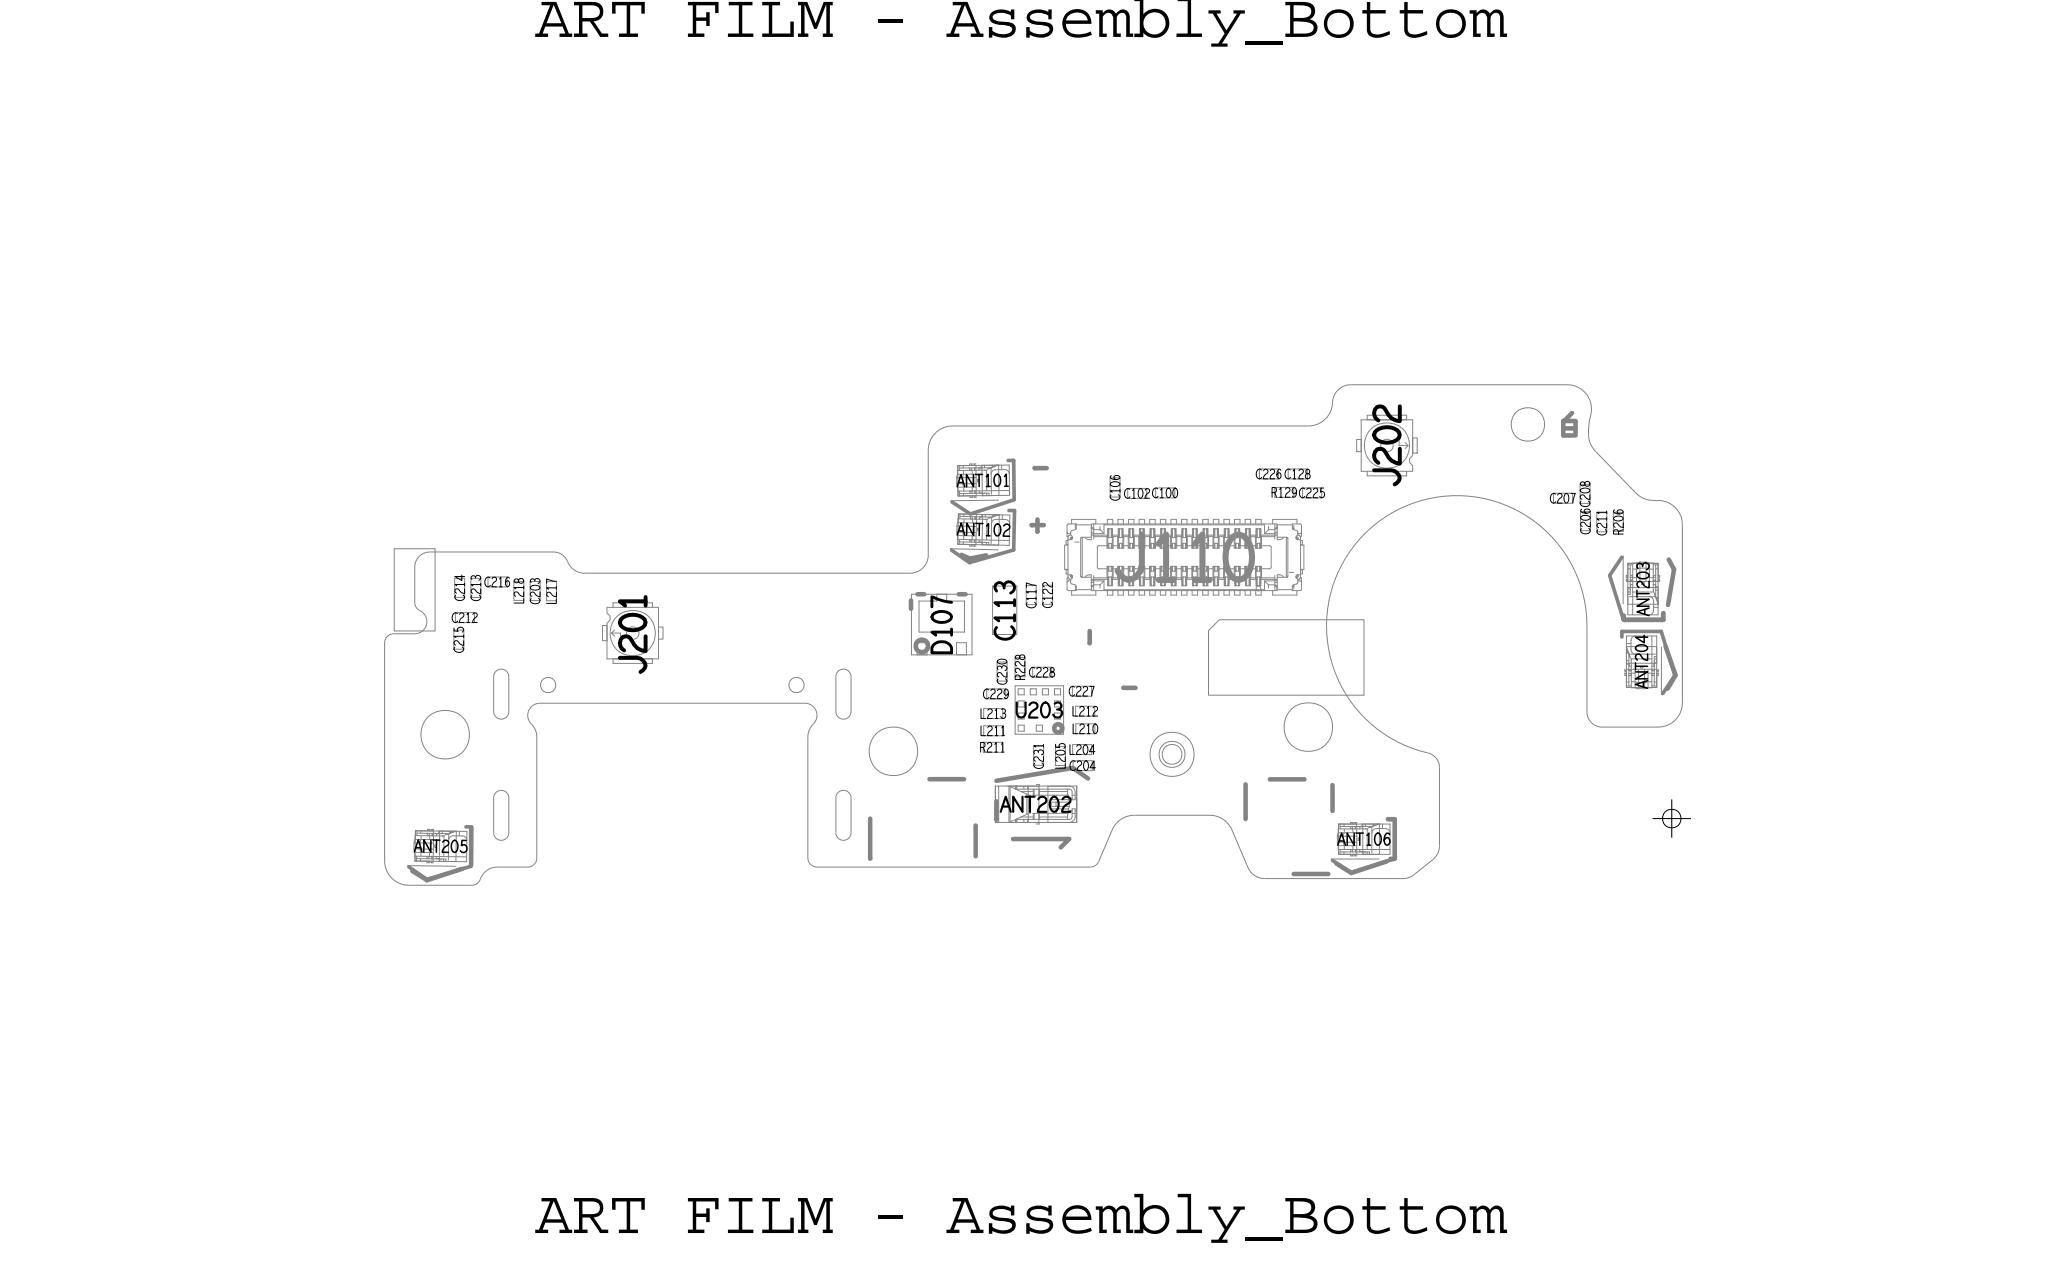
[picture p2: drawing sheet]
<svg xmlns="http://www.w3.org/2000/svg" width="68mm" height="42mm" viewBox="0 0 68 42" stroke-linecap="round" stroke-linejoin="round" font-family="sans-serif">
<!-- layer: Board Outline -->
<g fill="none" stroke="#838383" stroke-width=".03">
<path d="M13 18.1h1.4v2.7h-1.4zM54.7 16.5h-.3l-.3-.2-1.4-1.4a1.31 1.31 0 0 1-.2-1.4 .8 .8 0 0 0-.8-.8h-7.1l-.4 .2-.2 .4a.8 .8 0 0 1-.8 .8h-11.8a.8 .8 0 0 0-.8 .8v3.5l-.1 .3-.3 .2h-10.9l-.4-.1-.3-.4-.3-.2h-4.1l-.3 .1-.2 .4v1.2l.4 .4v.4l-.3 .2h-.9l-.2 .3v7.2a.8 .8 0 0 0 .8 .8h2.1l.6-.6h1.3l.2-.1v-4.2l-.3-.7 .1-.3 .3-.1 9 .1 .2 .3-.3 .7v4v.2l.2 .1h9.1l.3-.1 .4-1.1a.8 .8 0 0 1 .8-.5h2.5a.8 .8 0 0 1 .7 .5l.5 1.3 .4 .3h4.9l.8-.7 .2-.3v-2.7l-.2-.4a4.3 4.3 0 0 1-3.5-4.7 4.3 4.3 0 0 1 4.5-3.8 4.3 4.3 0 0 1 4.1 4.3v2.8l.1 .3 .4 .2h1.9a.8 .8 0 0 0 .7-.8v-5.9a.8 .8 0 0 0-.8-.8M16.4 22.2l.2-.1 .2 .2v1.2l-.2 .2h-.2l-.1-.2v-1.2zM16.4 26.2l.2-.1 .2 .2v1.2l-.2 .2h-.2l-.1-.2v-1.2zM17.9 22.4h.2h.2l.1 .2-.1 .2-.2 .1-.2-.1v-.2zM26.1 22.4h.2h.2l.1 .2-.1 .2-.2 .1-.2-.1v-.2zM27.7 22.2l.2-.1 .2 .2v1.2l-.2 .2h-.2l-.1-.2v-1.2zM27.7 26.2l.2-.1 .2 .2v1.2l-.2 .2h-.2l-.1-.2v-1.2zM38.5 24.7l.2-.1 .2 .1 .1 .2-.1 .2-.2 .1-.2-.1-.1-.2zM39.9 20.8l.4-.3h4.7v2.4h-5.1z"/>
<circle cx="50.4" cy="14" r=".55"/>
<circle cx="14.7" cy="24.3" r=".81"/>
<circle cx="29.5" cy="24.8" r=".81"/>
<circle cx="38.7" cy="24.9" r=".73"/>
<circle cx="38.7" cy="24.9" r=".43"/>
<circle cx="43.2" cy="24" r=".81"/>
</g>
<g fill="none" stroke="#838383" stroke-width=".15">
<path d="M31.7 18.3l.3 .1 .6-.1M34.1 17.3h.4M34.2 15.4h.1M34.2 15.5h.4M34.3 17.6h.1M34.3 17.1v.4M51.6 13.9h.1M51.6 14.4h.1M51.6 13.9v.4M51.6 14.1h.1M51.6 13.9h.4M51.6 14.4h.4"/>
<path d="M51.6 14.1h.4M51.9 13.6l-.3 .3M52 13.9v.4M52 13.9h.1M55.1 18.5l.2 .3-.2 1.2M15.3 28.7l-1.2 .4-.5-.4M15.6 27.3v1.2M28.7 28.3h.1M28.7 27v1.3M30.7 25.7h1.1M32.2 27.2v1.1M32.9 27v.1"/>
<path d="M32.9 26.4v.6M33.4 27.7h1.9l-.3 .3M36 20.8v.4M37.1 22.7h.4M41.1 25.9v1.1M41.9 25.7h1.2M42.7 28.8h1.2M44 25.9v.9M45.8 28.4l-1.2 .4-.5-.3M45.8 27h.3v1.3h-.2M54.9 20.2v.3h-1.3v-.2M55 21.3l.3 1-.2 .4"/>
</g>
<!-- layer: Components -->
<g fill="none" stroke="#838383" stroke-width=".03">
<path d="M15 19.1h.3v.6h-.3zM15.5 19.1h.4v.6h-.4zM16.1 19h.6v.4h-.6zM17 19.2h.3v.6h-.3zM17.5 19.2h.3v.6h-.3zM18 19.2h.4v.6h-.4zM21.5 19.9h-1.3v.1M30.1 19.6h2v2h-2zM30.9 19.8h-.6v1.1h1.5v-1.1h-.5M31.6 15.4h1.7v.9l-1.7 .1zM31.6 18v-1h.6v1M31.6 17.3h.6"/>
<path d="M31.6 17.3v.1M31.7 15.4v.1M31.7 17.9h.9v.1M31.7 17.8v.2M31.7 16.2v.2M31.7 16.3h1v.1M31.7 17l1 .1M31.7 17h1.6v1h-1.7M31.7 17l-.1 .1M31.7 17v.1M31.8 15.4h.1M31.8 17.9v.1"/>
<path d="M31.8 16.3v.1M31.8 15.5v.2M31.8 17h.1M31.8 17.1v.3M32 17.1h.1M32 15.4v.1M32 18h.1M32 15.5h.1M32 17.8v.1M32 16.2v.1M32 16.2h.1M32 16.4h.1"/>
<path d="M32.1 15.3v.1M32.1 15.4v.3M32.1 18h.1M32.1 17.8v.1M32.1 16.2v.1M32.1 16.2h.1M32.1 16.4h.1M32.1 17.1h.1M32.1 17.1v.2M32.1 16.9v.1M32.1 15.3l-.1 .1M32.1 16.9l-.1 .1"/>
<path d="M32.2 18h.1M32.2 16.4h.1M32.2 17.8v.1M32.2 15.3v.1M32.2 15.4v.1M32.2 15.5h.1M32.2 16.2v.1M32.2 17.1h.1M32.2 16.9v.1M32.2 15.6l-.6 .1v-.2h1v.7M32.2 15.4v1M32.2 15.3h.1"/>
<path d="M32.3 16.9l-.1 .1M32.3 15.4v.1M32.3 17.8v.1M32.3 16.2v.1M32.3 17.1h.1M32.4 15.4h.1M32.4 17v.1M32.4 15.4v1M32.4 15.4v.1M32.4 15.5h-.1M32.4 17.1h.1M32.5 16.3v.1"/>
<path d="M32.5 17.9h.1M32.5 16.3h.1M32.5 15.4h.1M32.5 15.5h.1M32.5 17v.1M32.5 17.1h.1M32.6 17.1h.1M32.6 17.9v.1M32.6 16.3v.1M32.6 17.1v.7M32.6 17.1h-1v.2M32.6 15.5h.1"/>
<path d="M32.7 17.1h-.1M32.7 17.1h.1M32.7 15.4h-1M32.7 15.5v.8M32.7 15.4v.1M32.7 17.3l.2-.2 .3 .1 .1 .1M32.7 17.1v.8M32.8 15.4h.1M32.8 19.3h.8v1.6h-.8zM32.8 17h.1M32.9 15.4l-.2 .1M32.9 15.4l-.3 .1"/>
<path d="M33 18.1h-1.6l.4 .4M33 17l-.3 .1M33 15.4v1M33 16.5h-1.6l.5 .4M33 15.4h-.1M33 17h-.6v1v-.1M33 17v1M33.1 15.4v.1M33.1 17v.1M33.3 15.7l-.1-.2h-.3l-.2 .2M33.3 17.8h-1.7v.2M33.3 16.2h-1.7"/>
<path d="M33.9 19.3h.3v.7h-.3zM34.4 19.3h.4v.6h-.4zM36.7 15.8h.3v.6h-.3zM37.2 16.5h.7M37.2 16.1h.7M38.2 16.1h.6v.3h-.6zM41.6 15.5h.6v.3h-.6zM42.1 16.1h.6v.3h-.6zM42.5 15.5h.7v.3h-.7zM43 16.4h.6M43 16.1h.6M44.8 14.5h.1v.4h-.1z"/>
<path d="M44.9 13.9h1.7v1.1l-.1 .1 .1 .5h-1.7zM45.1 15.6v.1h1.3M46.4 13.7h-1.3v.2M46.6 14.5h.2v.5h-.2zM51.3 16.3h.6v.3h-.6zM52.2 16h.3v.6h-.3zM52.2 16.9v.6M52.5 16.9v.6M52.7 16.9h.4v.7h-.4zM53.2 18.8l.4-.4v1.5M53.3 16.9h.3v.6h-.3zM53.7 19.1h.1"/>
<path d="M53.7 18.6h1v.6h-1M53.7 19.4h1M53.7 19v.1M53.7 19.2h.1M53.7 18.6v1.7h1v-1.7h-.1M53.7 18.6h.2M53.7 18.8h.1M53.7 19.4h.1M53.7 19.5h.1M53.8 19.7h.9M53.8 19.2h.1M53.8 18.6v1h-.1"/>
<path d="M53.8 19.1h.1M53.8 19.5h.1M53.8 19h.1M53.8 19.3h.1M53.8 19.3v.1M53.9 19h.1M53.9 19.1h.1M53.9 19.5h.7M54 18.6h-.1v1.7M54 18.6v.6M54.1 18.6h-.1M54.1 18.8h-.2"/>
<path d="M54.4 19.7l.2 .1M54.6 18.6v1M54.6 18.6h.1M54.6 19.1h.1M54.6 19.3h.1M54.6 19h.1M54.6 19.8v.3M54.6 19.6h.1M54.6 19.6l.1 .3M54.6 19.6l.1 .1M54.7 19.7v.3l-1-.1M54.7 19.4h.1"/>
<path d="M54.7 18.6v1.1M54.7 19.5h.1M54.7 18.8h.1M54.7 19.7h.1M54.7 19.1h.1M54.7 19l.1 .1M54.7 19.2h.1M13.7 28.3h1.7M13.7 28.4v-1h.6v1M13.7 27.6h1v.7M13.8 28.3l.9 .1M13.8 28.3l-.1 .1"/>
<path d="M13.8 27.6v-.2h1.6v1h-1.7M13.8 27.5h1M13.9 28.3v.1M13.9 27.4v.1M13.9 27.6v.2M14.1 28.4l.1 .1M14.1 28.3h.1M14.1 27.5v.1M14.2 28.4v.1M14.2 28.3h.1M14.2 27.6h.1M14.2 27.5v.2"/>
<path d="M14.2 27.4h.1M14.2 27.4h-.1M14.2 28.4l.1 .1M14.3 27.4h.1M14.3 28.3h.1M14.3 27.6h.1M14.3 27.5v.1M14.3 27.7h-.6v.1M14.4 28.3h.1M14.5 27.4v.1M14.5 28.3v.1M14.5 27.5l-.1 .1"/>
<path d="M14.5 27.5h.1M14.5 27.4v1M14.6 28.4h.1M14.6 27.4v.1M14.6 27.6h.1M14.7 27.5v.1M14.8 27.7l.1-.1h.4l.1 .1M14.8 27.5v.9M14.8 27.5h.1M14.9 27.4v.1M15 20.8h.3v.6h-.3zM15 27.4l-.2 .1"/>
<path d="M15 27.4l-.3 .1M15 20.2h.7v.4h-.7zM15 28.6h-1.5l.4 .3M15.1 27.4v1M15.1 27.4h-.1M15.2 27.4v.2M19.9 20.6h.1v.5h-.1zM20 20h1.7v1.7h-1.7v-1.1l.1-.1zM20.2 20.9h.3v.3M20.2 21.7v.2h1.3M20.3 20.8l-.1 .1 .1 .1M21.7 20.7h.2v.4h-.2z"/>
<path d="M30.3 21.1h.1h.2l.1 .2-.1 .2-.2 .1-.1-.1-.1-.2zM30.3 21.6v-.4h.3v.4M31.6 21.2h.3v.4M32.5 24.5h.6v.3h-.6zM32.5 23.4h.6v.3h-.6zM32.5 24h.6v.3h-.6zM32.6 22.7h.6v.4h-.6zM32.9 21.9h.4v.6h-.4zM33 25.9v1.2M33.3 25.9v.1M33.3 26v1.1l.6-.2v-.7M33.3 26h.1"/>
<path d="M33.4 25.9v1.2M33.4 26l.5 .2M33.5 21.7h.3v.6h-.3zM33.5 22.6h1.6v1.6h-1.6zM33.5 25.9l.1 .1 1.7 .1 .1 .3M33.6 27v.1M33.6 25.9v.1M33.6 22.7h.2v.2h-.2zM33.6 23.3v-.2h.2v.2M33.6 23.9h.2v.2h-.2zM33.7 26.1h.4M33.8 25.9v.1"/>
<path d="M33.8 27v.1M33.9 26.2h.1M33.9 25.9v.1M33.9 27v.1M34 25.9v1.2M34 26.2h.1M34 26.2v.6M34 22.7h.2v.2h-.2zM34.1 22h.6v.4h-.6zM34.1 26v.2h1.2v.2M34.1 24.6h.4v.7h-.4zM34.1 26v.2"/>
<path d="M34.1 26.8v.2M34.2 25.9h.1M34.2 23.9h.2v.2h-.2zM34.3 25.9v1.2M34.3 26.1h1M34.3 27.1l-.1 .1M34.3 27h1M34.3 26v.2M34.3 26.8v.2M34.4 22.7h.2v.2h-.2zM34.6 25.9v1.2M34.8 22.7h.2v.2h-.2z"/>
<path d="M34.8 23.3v-.2h.2v.2M34.8 23.9h.2v.2h-.2zM34.8 24.6h.4v.7h-.4zM34.9 26.2v.2M34.9 23.9l.1 .1-.1 .1-.1-.1zM35.3 26v.2M35.3 26.8v.2M35.3 26.8h-1.2v.2M35.3 25.9l.2 .2v.3M35.4 26.9l-.1 .1h-1.7M35.4 26.2h.1M35.4 22.7h.6v.3h-.6z"/>
<path d="M35.4 24.6h.6v.3h-.6zM35.4 25.1h.7v.3h-.7zM35.5 26.9l-.2 .2M35.5 23.3h.6v.3h-.6zM35.5 23.9h.7v.3h-.7zM35.6 25.9v1.2M35.6 25.9h-2.7v1.2h2.7M44.2 27.4h.9v.6M44.2 28h1.7M44.2 27.2h1.7v1h-1.7zM44.2 27.3h1.1M44.2 27.2v.2"/>
<path d="M44.2 28v.2M44.2 28.1h1v.1M44.4 27.2v.1M44.4 28.1v.1M44.4 27.4v.2M44.6 27.3v.1M44.6 28v.1M44.6 28.2l.1 .1M44.6 27.4h.1M44.6 28h.1M44.7 27.2h.1M44.7 27.3v.2"/>
<path d="M44.7 28v.1M44.7 28.2v.1M44.7 27.4h.1M44.7 28h.1M44.7 27.2h-.1M44.7 28.2l.1 .1M44.8 28v.1M44.8 27.2h.1M44.8 27.3v.1M44.8 28.2v.1M44.8 28h.1M44.8 27.4h.1"/>
<path d="M44.8 27.5h-.6v.1M44.8 27.2v1M44.8 27.2h-.1M44.9 27.3h.1M44.9 27.3v.1M44.9 28v.1M45 27.2v.1M45 27.2v1M45.1 28.1h.1M45.1 27.2v.1M45.1 27.4h.1M45.1 28.1v.1"/>
<path d="M45.2 27.3h.1M45.3 27.3v.9M45.3 27.3h.1M45.3 27.2v.1M45.5 27.2l-.2 .1M45.5 27.2l-.3 .1M45.5 28.4h-1.5l.4 .3M45.5 27.2v1M45.6 27.2h-.1M45.6 27.2v.2M45.9 27.5l-.1-.1h-.4l-.1 .1M53.7 22.1v.1"/>
<path d="M53.7 22.2v.1M53.7 22.2h.1M53.7 22.1h.1M53.7 21.4l.1 .3M53.7 22.6h.2M53.7 21.9h1M53.7 21.8h.1M53.7 21.5l.1 .1M53.7 21.2h.2M53.7 22.5h.1M53.7 21.9h.1M53.7 21.4l.1 .2"/>
<path d="M53.8 21.6v1M53.8 22.3h.1M53.8 22.1h.1M53.8 22h.1M53.8 21.6h.9M53.8 21.6h.1M53.8 21.7h.1M53.9 22.1h.1M53.9 22.3h.1M53.9 22.2h.1M53.9 21.8h.1M53.9 22.5h.2"/>
<path d="M53.9 21.7h.6M53.9 22.7h-.2v-1.7h1v1.7M53.9 21.7v1h.1M54 22.1v.6M54 22.2h-.2M54 22.7h.1M54 21l-.1 .1v.3l.1 .2M54.5 22.6h.2M54.5 22.7h.2M54.5 22.1h.1M54.5 22h.1M54.5 21v1.7"/>
<path d="M54.6 22.1h.1M54.6 22.3h.1M54.6 22.2h.1M54.6 20.1l-.2 .2M54.6 20h.1M54.6 21.9v.1M54.6 21.8h.1M54.6 21.7h.1M54.6 22.5h.1M54.6 21.9h.1M54.7 21.3l-1 .1M54.7 22.1h-1v.6h1"/>
<path d="M54.7 21.7h-.1v.9M54.7 22.2h.1M54.7 22.1h.1M54.8 22.2l-.1 .1M54.8 22.1l-.1 .1M54.9 21.4v1.5l.3-.4"/>
<circle cx="45.8" cy="14.7" r=".75"/>
<circle cx="20.9" cy="20.9" r=".75"/>
</g>
<path d="M30.1 19.8v.3M30.3 19.6h.2M31.7 19.6h.2M30.3 21.2l.1-.1 .2 .1v.2l-.2 .1-.1-.1zM34.8 24l.1-.1 .2 .1v.1l-.2 .1-.1-.1zM35.9 25.7l-.5-.4-2.5 .5" fill="none" stroke="#838383" stroke-width=".15"/>
<g fill="none" stroke="#808a87" stroke-width=".03">
<path d="M35.2 17.6h.2M35.3 17.8v.2M35.3 18.9h.1M35.3 18.8v.1M35.3 18h-.1v.8h.1M35.3 17.8h.1M35.3 19h.1M35.3 19.1l-.1 .4h.3v-.1M35.3 17.7h.1M35.3 19.1h.1M35.3 19l.1 .1M35.4 19.2h-.2"/>
<path d="M35.4 19.1v.2l.1 .1M35.4 19h.1M35.4 17.7l-.1 .1v1.2l.1 .1M35.4 17.7l-.1 .1M35.4 17.7v.1M35.4 17.7h.1M35.4 19.1h.1M35.4 17.3v-.2h.8v.2M35.4 19.5v.1h.8v-.1M35.4 17.8h.1M35.4 19v.1M35.5 17.9h.1"/>
<path d="M35.5 17.4h.1M35.5 19.4h.1M35.5 17.4l-.1 .1v.2M35.5 17.4v-.1h-.3l.1 .4M35.5 17.3h.5M35.5 19.5h.5M35.7 17.8h.1M35.7 19h.1M35.7 17.7v.1M35.7 19.1h.3M35.7 17.7v1.4M35.8 19.1l.2-.1v.5h6.2l-.1-.1"/>
<path d="M36 17.7h-.3M36 17.7h.6M36 17.6h.1M36 17.4h.1M36 19.3h.1l-.1 .1M36 19.4h.1M36 19.2h.1M36 19.2h.5M36 19.1h.6M36 17.4l.1 .1h-.1M36.1 17.3v.5M36.1 19v.5"/>
<path d="M36.1 17.7h.5M36.1 19.1h.5M36.1 17.5h.2M36.1 19.3h.2M36.3 18v.8M36.3 17.4v.1M36.3 17.5l.2 .1M36.5 17.6h-.5M36.5 17.3h5.3M36.5 19.5h5.3M36.5 17.3v.3M36.5 17.3h.1"/>
<path d="M36.6 17.3v-.2h.1v.2M36.6 17.6h.1M36.6 17.5h.1M36.6 17.7v-.2h.1v.6M36.6 17.5v.2M36.7 17.5v.2M36.7 17.6h.1M36.7 17.5h.1M36.7 17.7h.2M36.9 17.3v-.2h.2v.2M36.9 17.5h.2v.6M36.9 17.5v.2"/>
<path d="M36.9 17.6h.1M36.9 17.5h.1M36.9 17.5l.1 .2M37.1 17.5l-.1 .2M37.1 17.6h.1M37.1 17.5h.1M37.1 17.7h.2M37.3 17.3v-.2h.1v.2M37.3 17.7v-.2h.1v.6M37.3 17.6h.1M37.3 17.5h.1M37.3 17.5v.2"/>
<path d="M37.4 17.5v.2M37.4 17.6h.1M37.4 17.5h.1M37.4 17.7h.2M37.6 17.3v-.2h.2v.2M37.6 17.6h.1M37.6 17.5h.1M37.6 17.7v-.2h.2v.6M37.6 17.5l.1 .2M37.7 17.5h-.1M37.8 17.5l-.1 .2M37.8 17.6h.1"/>
<path d="M37.8 17.5h.1M37.8 17.7h.2M38 17.3v-.2h.1v.2M38 17.5h.1v.6M38 17.5v.2M38 17.6h.1M38 17.5h.1M38.1 17.6h.1M38.1 17.5v.2M38.1 17.5h.1M38.1 17.7h.2M38.3 17.3v-.2h.2v.2"/>
<path d="M38.3 17.7v-.2h.2v.6M38.3 17.6h.1M38.3 17.5h.1M38.3 17.5l.1 .2M38.3 17.5v.2M38.5 17.6h.1M38.5 17.5l-.1 .2M38.5 17.5v.2M38.5 17.5h.1M38.5 17.7h.2M38.7 17.3v-.2h.1v.2M38.7 17.6h.1"/>
<path d="M38.7 17.5h.1M38.7 17.7v-.2h.1v.6M38.7 17.5v.2M38.8 17.6h.1M38.8 17.5v.2M38.8 17.5h.1M38.8 17.7h.2M39 17.3v-.2h.2v.2M39 17.5h.2v.6M39 17.6h.1M39 17.5h.1M39 17.5v.2"/>
<path d="M39 17.5l.1 .2M39.2 17.6h.1M39.2 17.5l-.1 .2M39.2 17.5h.1M39.2 17.7h.2M39.4 17.3v-.2h.1v.2M39.4 17.7v-.2h.1v.6M39.4 17.6h.1M39.4 17.5h.1M39.4 17.5v.2M39.5 17.6h.1M39.5 17.5v.2"/>
<path d="M39.5 17.5h.1M39.5 17.7h.2M39.7 17.3v-.2h.2v.2M39.7 17.6h.1M39.7 17.5h.1M39.7 17.7v-.2h.2v.6M39.7 17.5l.1 .2M39.8 17.5h-.1M39.9 17.6h.1M39.9 17.5l-.1 .2M39.9 17.5h.1M39.9 17.7h.2"/>
<path d="M40.1 17.3v-.2h.1v.2M40.1 17.5h.1v.6M40.1 17.6h.1M40.1 17.5h.1M40.1 17.5v.2M40.2 17.6h.1M40.2 17.5v.2M40.2 17.5h.1M40.2 17.7h.2M40.4 17.3v-.2h.2v.2M40.4 17.7v-.2h.2v.6M40.4 17.6h.1"/>
<path d="M40.4 17.5h.1M40.4 17.5l.1 .2M40.4 17.5v.2M40.6 17.6h.1M40.6 17.5l-.1 .2M40.6 17.5v.2M40.6 17.5h.1M40.6 17.7h.2M40.8 17.3v-.2h.1v.2M40.8 17.6h.1M40.8 17.5h.1M40.8 17.7v-.2h.1v.6"/>
<path d="M40.8 17.5v.2M40.9 17.6h.1M40.9 17.5v.2M40.9 17.5h.1M40.9 17.7h.2M41.1 17.3v-.2h.2v.2M41.1 17.5h.2v.6M41.1 17.6h.1M41.1 17.5h.1M41.1 17.5v.2M41.1 17.5l.1 .2M41.3 17.6h.1"/>
<path d="M41.3 17.5l-.1 .2M41.3 17.5h.1M41.3 17.7h.2M41.5 17.3v-.2h.1v.2M41.5 17.7v-.2h.1v.6M41.5 17.6h.1M41.5 17.5h.1M41.5 17.5v.2M41.6 17.6h.1M41.6 17.5v.2M41.6 17.5h.1M41.6 17.7h.5"/>
<path d="M41.6 17.7h.6M41.6 19.1h.6M41.6 19.1h.5M41.7 18l.3 .1v.6l-.3 .1M41.7 17.3h.1M41.8 17.6h.4M41.8 17.3v.3M41.9 17.5h.2M41.9 19.3h.2M41.9 17.5l-.1 .1M41.9 17.4v.1M41.9 19.3v.1"/>
<path d="M42 17.3v-.2h.8v.2M42 19.5v.1h.8v-.1M42.1 17.6h.1M42.1 19.2h.1M42.1 17.3v.5M42.1 19v.5M42.1 17.4l.1-.1h-6.2v.5l-.2-.1M42.1 17.4h.1M42.1 17.4l.1 .1M42.1 19.4h.1M42.2 17.4h.1M42.2 17.3h.5"/>
<path d="M42.2 19.5h.5M42.2 19.4h.1M42.2 17.3v.5l.2-.1M42.2 17.7h.3M42.2 19.3l-.1 .1M42.2 19.2h-.4l.1 .1M42.4 19.1l-.2-.1v.5M42.5 17.7v1.4M42.5 17.7v.1M42.5 19.1h-.3M42.5 17.8h.1M42.5 19h.1"/>
<path d="M42.5 17.7v1.3M42.5 19v.1M42.6 18.9h.1M42.7 17.4v-.1h.3l-.1 .4M42.7 17.4v.1M42.7 17.4l.1 .1v.2M42.7 17.5h.1M42.7 19.3h.1M42.7 19.3v.1M42.7 17.3v.2M42.8 17.8h.1M42.8 17.7h.1"/>
<path d="M42.8 19.1h.1M42.8 17.7v.1M42.8 19v.1M42.8 19h.1M42.8 17.7l.1 .1M42.9 17.7v.1v1.2v.1M42.9 19.1l-.1 .2-.1 .1M42.9 19.2h.1M42.9 17.8h.1M42.9 19l-.1 .1M42.9 17.7h.1M42.9 19.1h.1"/>
<path d="M42.9 19.1l.1 .4h-.3v-.1M42.9 19h-.1M42.9 18h.2v.8h-.2M42.9 18.8v.1M42.9 17.8v.2M43 17.6h-.1"/>
</g>
<path d="M33.3 15.2h.2v1.3l-1.5 .5-.6-.4M33.3 16.8l.2 .1v1.3l-1.5 .4-.6-.4M53.5 18.4l-.4 .6 .5 1.4h1.3v-.1M15.4 27.3h.2v1.3l-1.5 .4-.6-.4M45.9 27h.1v1.3l-1.4 .5-.6-.4M53.6 21v-.2h1.3l.4 1.5-.4 .6" fill="none" stroke="#838383" stroke-width=".12"/>
<!-- layer: Text -->
<g fill="none" stroke="#000" stroke-width=".05">
<path d="M31.6 17.7l.1-.4 .2 .4M32.2 17.3l-.1 .4-.2-.4v.4M32.2 17.3h.3M32.3 17.3v.4M32.6 17.4v-.1v.4M33.2 15.7v.4M54 19.8h.4l-.4 .2h.4M54 19.5v.2M54 19.6h.4M54.1 19v-.1a.16 .16 0 0 1 .2 0 .16 .16 0 0 1 .1 .2 .19 .19 0 0 1-.3-.1zM54.2 18.7a.1 .1 0 0 0-.1-.1 .1 .1 0 0 0 0 .2M54.4 19.2v.2l-.2-.2a.1 .1 0 0 0-.1 0 .1 .1 0 0 0 0 .2"/>
<path d="M13.7 28.1l.1-.4 .1 .4M14.2 27.7v.4l-.2-.4v.4M14.3 27.7h.2M14.4 27.7v.4M14.6 27.8a.11 .11 0 0 1 .2-.1 .1 .1 0 0 1 0 .2l-.2 .2h.2M44.2 27.9l.1-.4 .1 .4M44.7 27.5v.4l-.2-.4v.4M44.8 27.5h.2M44.9 27.5v.4M45.1 27.6l.1-.1v.4M45.5 27.5a.17 .17 0 0 1 .1 .2 .17 .17 0 0 1-.2 .2zM45.9 27.5a.17 .17 0 0 0-.2 .2 .17 .17 0 0 0 .2 .2 .11 .11 0 0 0 0-.2 .11 .11 0 0 0-.2 0"/>
<path d="M54 22.2h.4l-.4 .2h.4M54 21.9v.2M54 22h.4M54 21.4l.1-.1a.16 .16 0 0 1 .2 0 .16 .16 0 0 1 .1 .2h-.1a.19 .19 0 0 1-.3-.1zM54.3 21v.2l-.3-.2h.4M54.4 21.6v.2l-.2-.2a.1 .1 0 0 0-.2 0 .11 .11 0 0 0 .1 .2M54.4 22.5l-.4 .1 .4 .1M54.4 20.1l-.4 .1 .4 .1"/>
</g>
<path d="M21.3 19.8h-.8l.1 .2M45.4 15.5h.7l.1 .3-.1 .2M45.4 14.3a.51 .51 0 0 1 .8 .1 .48 .48 0 0 1-.8 0zM46.2 13.4v.5a.71 .71 0 0 1-.6-.5l-.2 .1v.2l.1 .2M46.2 14.8v.5a.71 .71 0 0 1-.6-.5l-.2 .1v.2l.1 .2M20.5 21.7h.6l.2 .3-.2 .2M20.5 20.5a.51 .51 0 0 1 .8 0 .48 .48 0 0 1-.8 0zM21.3 21v.5a.71 .71 0 0 1-.6-.5l-.2 .1v.2l.1 .2" fill="none" stroke="#000" stroke-width=".13"/>
<path d="M31.4 19.9l-.6-.2v.3M33.2 19.3a.16 .16 0 0 0-.3 0 .16 .16 0 0 0 0 .2M33.5 19.9h-.7l.2 .1M30.8 20.3a.34 .34 0 0 1 .3-.1 .34 .34 0 0 1 .3 .2 .34 .34 0 0 1-.3 .2 .34 .34 0 0 1-.3-.3zM30.8 21.3a.34 .34 0 0 1 .4-.1 .34 .34 0 0 1 .2 .3h-.6zM31.4 20.9h-.6l.1 .1M33.4 20.7a.29 .29 0 0 1-.2 .4 .29 .29 0 0 1-.3-.4M33.5 20.4h-.7l.2 .1" fill="none" stroke="#000" stroke-width=".09"/>
<path d="M33 26.8l.2-.5 .2 .5M33.6 23.2v.3l.1 .2 .2-.2v-.3M33.8 26.3v.5l-.3-.5v.5M33.9 26.3h.3M34 23.3a.13 .13 0 0 1 .2-.1 .13 .13 0 0 1 0 .2l-.2 .3h.3M34 26.3v.5M34.3 26.4a.13 .13 0 0 1 .2-.1 .13 .13 0 0 1 0 .2l-.2 .3h.2M34.5 23.2a.24 .24 0 0 1 .2 .2 .24 .24 0 0 1-.2 .3 .34 .34 0 0 1 0-.5zM34.8 26.3a.24 .24 0 0 1 .2 .2 .24 .24 0 0 1-.2 .3 .34 .34 0 0 1 0-.5zM34.8 23.2a.12 .12 0 0 1 .2 0 .12 .12 0 0 1 0 .2M35.1 26.4a.13 .13 0 0 1 .2-.1 .13 .13 0 0 1 0 .2l-.2 .3h.2" fill="none" stroke="#000" stroke-width=".07"/>
<path d="M37.7 17.6v1a.41 .41 0 0 1-.3 .5 .41 .41 0 0 1-.5-.3M38.3 17.9l.2-.3v1.5M39.5 17.9l.2-.3v1.5M40.7 17.7a.54 .54 0 0 1 .6 .7v.2a.43 .43 0 0 1-.4 .5 .43 .43 0 0 1-.4-.5v-.4z" fill="none" stroke="#808a87" stroke-width=".2"/>
<!-- layer: Drawing Origin -->
<path d="M54.6 27h1.2M55 26.8l.2-.1 .2 .1 .1 .2-.1 .2-.2 .1-.2-.1-.1-.2zM55.2 26.4v1.3" fill="none" stroke="#000" stroke-width=".03"/>
<g font-size="2.1">
<text x="17.7" y="1.2">ART FILM - Assembly_Bottom</text>
<text x="17.7" y="40.7">ART FILM - Assembly_Bottom</text>
</g>
<text font-size="1.5" fill="#808a87" x="36.7" y="19.1">J110</text>
<text font-size=".8" fill="#838383" x="46.2" y="16.1" transform="rotate(-90 46.2 16.1)">J202</text>
<text font-size=".8" x="21.3" y="22.3" transform="rotate(-90 21.3 22.3)">J201</text>
<g font-size=".7">
<text x="31.4" y="21.6" transform="rotate(-90 31.4 21.6)">D107</text>
<text x="33.5" y="21.2" transform="rotate(-90 33.5 21.2)">C113</text>
</g>
<g font-size=".5">
<text x="33.5" y="23.7">U203</text>
<text x="33" y="26.8">ANT202</text>
</g>
<g font-size=".4">
<text x="31.6" y="17.7" transform="rotate(1 31.6 17.7)">ANT102</text>
<text x="31.6" y="16.1" transform="rotate(-1 31.6 16.1)">ANT101</text>
<text x="54.4" y="22.7" transform="rotate(-90 54.4 22.7)">ANT204</text>
<text x="54.4" y="20.3" transform="rotate(-90 54.4 20.3)">ANT203</text>
<text x="13.7" y="28.1" transform="rotate(1 13.7 28.1)">ANT205</text>
<text x="44.1" y="27.9">ANT106</text>
</g>
<g font-size=".3">
<text x="37" y="16.5" transform="rotate(-90 37 16.5)">C106</text>
<text x="37.1" y="16.4">C102C100</text>
<text x="41.4" y="15.8">C226C128</text>
<text x="41.9" y="16.4">R129C225</text>
<text x="51.2" y="16.6">C207</text>
<text x="52.5" y="17.7" transform="rotate(-90 52.5 17.7)">C206C208</text>
<text x="53.1" y="17.7" transform="rotate(-90 53.1 17.7)">C211</text>
<text x="53.6" y="17.7" transform="rotate(-90 53.6 17.7)">R206</text>
<text x="14.9" y="20.5">C212</text>
<text x="15.3" y="21.6" transform="rotate(-90 15.3 21.6)">C215</text>
<text x="15.3" y="19.9" transform="rotate(-90 15.3 19.9)">C214</text>
<text x="15.9" y="19.9" transform="rotate(-90 15.9 19.9)">C213</text>
<text x="16" y="19.4">C216</text>
<text x="17.3" y="20" transform="rotate(-90 17.3 20)">L218</text>
<text x="17.8" y="20" transform="rotate(-90 17.8 20)">C203</text>
<text x="18.4" y="20" transform="rotate(-90 18.4 20)">L217</text>
<text x="32.4" y="23.7">L213</text>
<text x="32.4" y="23.1">C229</text>
<text x="33.2" y="22.6" transform="rotate(-90 33.2 22.6)">C230</text>
<text x="33.8" y="22.5" transform="rotate(-90 33.8 22.5)">R228</text>
<text x="34" y="22.3">C228</text>
<text x="34.2" y="20.1" transform="rotate(-90 34.2 20.1)">C117</text>
<text x="34.7" y="20.1" transform="rotate(-90 34.7 20.1)">C122</text>
<text x="35.3" y="23">C227</text>
<text x="35.4" y="23.6">L212</text>
<text x="32.3" y="24.8">R211</text>
<text x="32.4" y="24.3">L211</text>
<text x="34.5" y="25.4" transform="rotate(-90 34.5 25.4)">C231</text>
<text x="35.2" y="25.4" transform="rotate(-90 35.2 25.4)">L205</text>
<text x="35.3" y="24.9">L204</text>
<text x="35.3" y="25.4">C204</text>
<text x="35.4" y="24.2">L210</text>
</g>
</svg>
